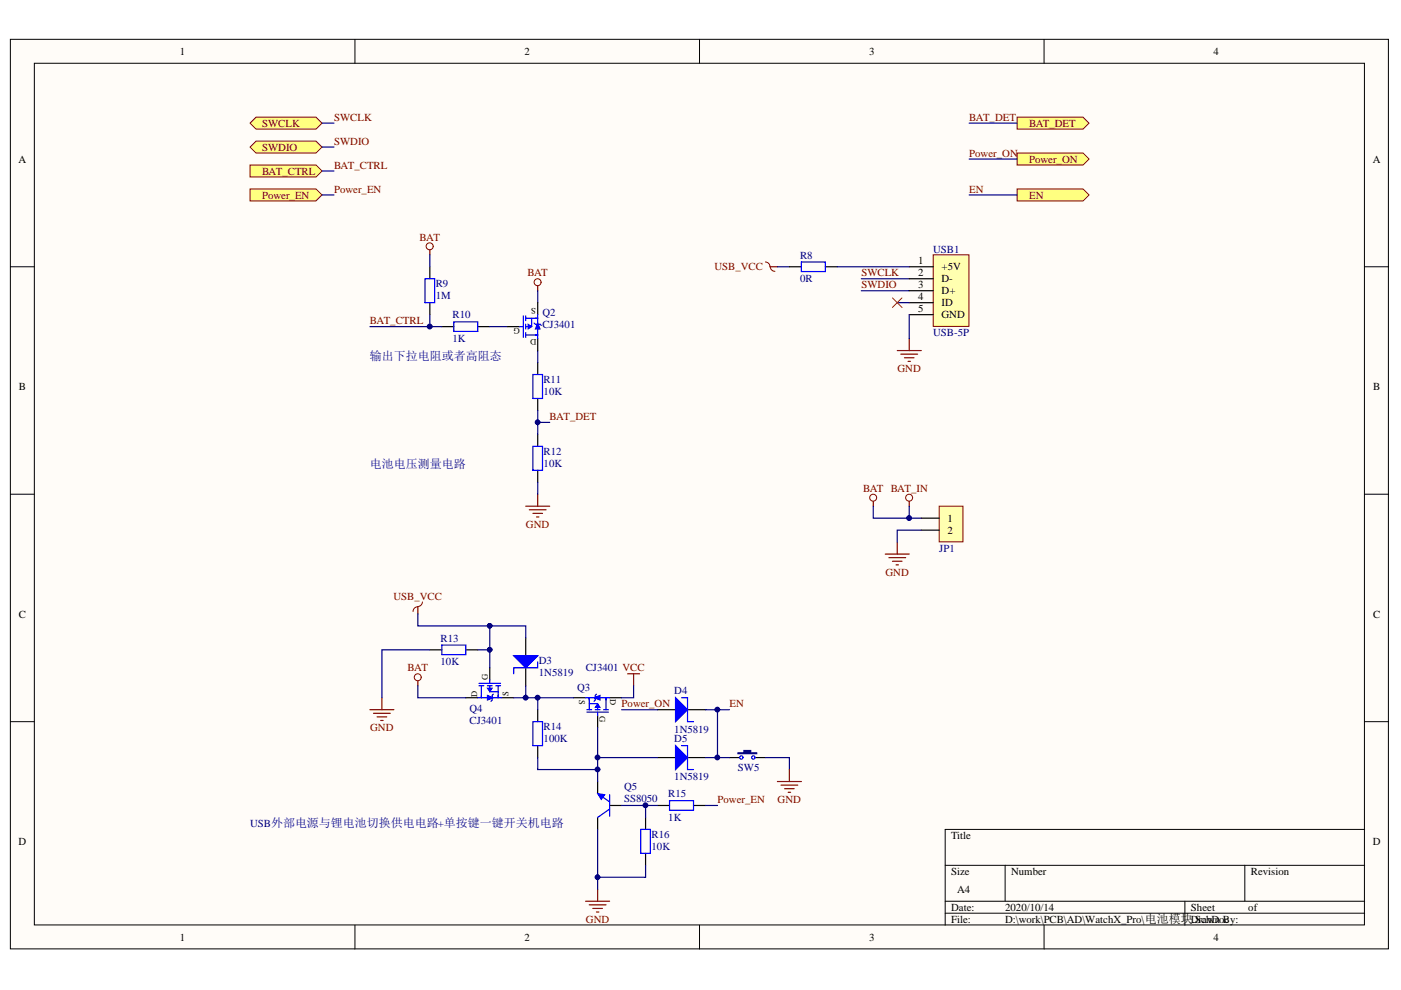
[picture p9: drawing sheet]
<svg xmlns="http://www.w3.org/2000/svg" width="297mm" height="210mm" viewBox="0 0 297 210" stroke-linecap="round" stroke-linejoin="round" font-family="sans-serif">
<g fill="#fffcf8" stroke="#000" stroke-width=".21">
<path d="M2.2 8.3h292.2v192.9h-292.2z"/>
<path d="M7.3 13.4h282v182.7h-282z"/>
</g>
<g fill="none" stroke="#000" stroke-width=".21">
<path d="M75.3 8.3v5.1M148.3 8.3v5.1M221.4 8.3v5.1M2.2 56.6h5.1M289.3 56.6h5.1M2.2 104.8h5.1M289.3 104.8h5.1M2.2 153h5.1M289.3 153h5.1M289.3 175.9h-88.9v20.3M75.3 196.2v5M148.3 196.2v5"/>
<path d="M200.4 183.5h88.9M200.4 191.1h88.9M200.4 193.6h88.9M213.1 183.5v7.6M221.4 196.2v5M251.2 191.1v5.1M263.9 183.5v7.6"/>
</g>
<g fill="none" stroke="#800000" stroke-width=".21">
<circle cx="114" cy="59.8" r=".74"/>
<circle cx="185.1" cy="105.5" r=".74"/>
<circle cx="192.8" cy="105.5" r=".74"/>
</g>
<path d="M114 60.6v1M185.2 106.3v1M187.7 117.5h5.1M188.5 118.2h3.5M189.2 119h2.1M190 119.8h.5M190.2 114.9v2.6M192.8 106.3v1" fill="none" stroke="#800000" stroke-width=".25"/>
<path d="M199.1 107.3h5.1v7.6h-5.1z" fill="#ffffb0" stroke="#800000" stroke-width=".21"/>
<path d="M91.1 56.6v2.5M167.4 56.6h2.5M175 56.6h2.5M91.1 64.2v2.5M93.7 69.3h2.5M101.3 69.3h2.5M114 76.9v2.5M114 84.5v2.5M114 92.1v2.5M114 99.7v2.5M195.3 109.9h3.8M195.3 112.4h3.8" fill="none" stroke="#000" stroke-width=".25"/>
<g fill="none" stroke="#000080" stroke-width=".25">
<path d="M91.1 54v2.6M164.8 56.6h2.6M182.6 59.1h10.2M78.4 69.3h15.3M91.1 66.7v2.6M103.8 69.3h3.9M114 61.6v2.6M114 74.3v2.6M182.6 61.6h10.2M114 87v5.1M114 89.6h2.5M114 102.2v2.6"/>
<path d="M185.2 107.3v2.6h10.1M192.8 107.3v2.6M195.3 112.4h-5.1v2.5"/>
</g>
<g fill="#000080" stroke="#000080" stroke-width=".21">
<circle cx="192.8" cy="109.8" r=".48"/>
<circle cx="114" cy="89.5" r=".48"/>
<circle cx="91.1" cy="69.2" r=".49"/>
</g>
<g fill="none" stroke="#800000" stroke-width=".21">
<path d="M162.3 55.5a1 1 0 0 1 .9 1.1M163.3 56.6a.99 .99 0 0 0 1 .9"/>
<circle cx="91.1" cy="52.2" r=".74"/>
</g>
<path d="M91.1 53v1M163.3 56.6h1.5M111.5 107.3h5M112.2 108.1h3.6M113 108.8h2M113.8 109.6h.5M114 104.8v2.5" fill="none" stroke="#800000" stroke-width=".25"/>
<path d="M90.1 59.1h2.1v5.1h-2.1zM169.9 55.5h5.1v2.1h-5.1zM96.2 68.2h5.1v2.1h-5.1zM113 79.4h2v5.1h-2zM113 94.6h2v5.1h-2z" fill="none" stroke="#00f" stroke-width=".25"/>
<g fill="#ffff80" stroke="#800000" stroke-width=".21">
<path d="M53 26.1l1.3-1.3h12.7l1.3 1.3-1.3 1.3h-12.7z" fill-rule="evenodd"/>
<path d="M53 31.2l1.3-1.3h12.7l1.3 1.3-1.3 1.3h-12.7z" fill-rule="evenodd"/>
<path d="M53 35h14l1.3 1.3-1.3 1.2h-14z" fill-rule="evenodd"/>
<path d="M215.6 24.8h14l1.3 1.3-1.3 1.3h-14z" fill-rule="evenodd"/>
</g>
<path d="M68.3 36.3h2.5M68.3 26.1h2.5M68.3 31.2h2.5M205.5 26.1h10.1" fill="none" stroke="#000080" stroke-width=".25"/>
<g fill="#ffff80" stroke="#800000" stroke-width=".21">
<path d="M215.6 32.5h14l1.3 1.2-1.3 1.3h-14z" fill-rule="evenodd"/>
<path d="M53 40.1h14l1.3 1.2-1.3 1.3h-14z" fill-rule="evenodd"/>
</g>
<path d="M205.5 33.7h10.1M68.3 41.3h2.5" fill="none" stroke="#000080" stroke-width=".25"/>
<path d="M215.6 40.1h14l1.3 1.2-1.3 1.3h-14z" fill-rule="evenodd" fill="#ffff80" stroke="#800000" stroke-width=".21"/>
<path d="M205.5 41.3h10.1" fill="none" stroke="#000080" stroke-width=".25"/>
<path d="M133.1 142.9h2.5M134.3 142.9v2.5" fill="none" stroke="#800000" stroke-width=".25"/>
<path d="M154.7 160.6h2.5M159.7 160.6h2.6" fill="none" stroke="#000" stroke-width=".25"/>
<g fill="#fff" stroke="#00f" stroke-width=".25">
<circle cx="157.2" cy="160.6" r=".36"/>
<circle cx="159.7" cy="160.6" r=".36"/>
</g>
<g fill="#000080" stroke="#000080" stroke-width=".21">
<path d="M156.4 159.6h4.1v.2h-4.1z"/>
<path d="M157.7 159.1h1.5v.5h-1.5z"/>
</g>
<path d="M107.7 69.3h2.5M114 64.2v2.5M114 71.8v2.5" fill="none" stroke="#000" stroke-width=".25"/>
<path d="M110.2 69.3h.8M111 67v4.5M111.5 67.5h2.5v1.2M111.5 67v1M111.5 68.7v1.1M111.5 70.5v1M112.7 67.5v1.8h-1.2M113.5 71h.5v.8M114 66.7v.8h-.5M114 69.8v1.2h-2.5" fill="none" stroke="#00f" stroke-width=".25"/>
<path d="M114 68.5l.5 1.3h-1z" fill="#00f"/>
<path d="M114 68.5l.5 1.3h-1z" fill="none" stroke="#00f" stroke-width=".21"/>
<path d="M113.2 68.5l.3 .2h1l.3 .3" fill="none" stroke="#00f" stroke-width=".25"/>
<path d="M112 68.7l.7 .6-.7 .5z" fill="#00f"/>
<path d="M112 68.7l.7 .6-.7 .5z" fill="none" stroke="#00f" stroke-width=".21"/>
<g fill="none" stroke="#800000" stroke-width=".21">
<path d="M88.6 128.6a.99 .99 0 0 0-1 1.1M89.6 127.6a.99 .99 0 0 1-1 1"/>
<circle cx="88.6" cy="143.6" r=".74"/>
</g>
<path d="M88.6 128.6v1.6M88.6 144.4v1" fill="none" stroke="#800000" stroke-width=".25"/>
<path d="M98.8 147.9h2.5M103.8 141.6v2.5M106.4 147.9h2.5" fill="none" stroke="#000" stroke-width=".25"/>
<path d="M101.6 144.9h4.5M101.6 145.4h1M102.1 147.4v.5h-.8M102.1 145.4v2.5h1.2M103.3 145.4h1M103.8 144.1v.8M103.8 145.4v1.3h1.8M105.1 145.4h1M105.6 147.4v.5h.8M105.6 145.4v2.5h-1.3" fill="none" stroke="#00f" stroke-width=".25"/>
<path d="M103.3 147.4l1.3 .5-1.3 .5z" fill="#00f"/>
<path d="M103.3 147.4l1.3 .5-1.3 .5z" fill="none" stroke="#00f" stroke-width=".21"/>
<path d="M104.6 147.2l-.3 .2v1l-.2 .3" fill="none" stroke="#00f" stroke-width=".25"/>
<path d="M103.3 145.9h1l-.5 .8z" fill="#00f"/>
<path d="M103.3 145.9h1l-.5 .8z" fill="none" stroke="#00f" stroke-width=".21"/>
<path d="M78.4 150.5h5.1M79.2 151.2h3.5M80 152h2M80.7 152.8h.5M81 147.9v2.6" fill="none" stroke="#800000" stroke-width=".25"/>
<path d="M91.1 137.8h2.6M98.8 137.8h2.5M121.6 147.9h2.6M126.7 151.7v2.6M129.3 147.9h2.5" fill="none" stroke="#000" stroke-width=".25"/>
<path d="M93.7 136.8h5.1v2h-5.1zM124.2 147.9h.7v.5M124.4 151h4.6M124.4 150.5h1M124.9 149.2h1.8v1.3M126.2 147.9h-1.3v2.6M126.2 150.5h1M126.7 151v.7M127.2 147.9h1.3v2.6M128 150.5h1M129.3 147.9h-.8v.5" fill="none" stroke="#00f" stroke-width=".25"/>
<path d="M125.9 147.9l1.3-.5v1z" fill="#00f"/>
<path d="M125.9 147.9l1.3-.5v1z" fill="none" stroke="#00f" stroke-width=".21"/>
<path d="M126.5 147.2l-.3 .2v1l-.3 .3" fill="none" stroke="#00f" stroke-width=".25"/>
<path d="M126.7 149.2l.5 .8h-1z" fill="#00f"/>
<path d="M126.7 149.2l.5 .8h-1z" fill="none" stroke="#00f" stroke-width=".21"/>
<path d="M111.5 135.2v3.9M111.5 141.3v4.1" fill="none" stroke="#000" stroke-width=".25"/>
<path d="M108.9 139.1h5.1l-2.5 2.5z" fill="#00f"/>
<path d="M108.9 139.1h5.1l-2.5 2.5zM113 153h2v5.1h-2zM114 140.3v1.3h-5.1v1.3" fill="none" stroke="#00f" stroke-width=".25"/>
<path d="M88.6 130.2v2.5h15.2v5.1M91.1 137.8h-10.1v10.1M101.3 137.8h2.5v3.8M103.8 132.7h7.7v2.5M88.6 145.4v2.5h10.2M108.9 147.9h2.6M111.5 145.4v2.5h2.5M121.6 147.9h-7.6v2.6M134.3 145.4v2.5h-2.5" fill="none" stroke="#000080" stroke-width=".25"/>
<g fill="#000080" stroke="#000080" stroke-width=".21">
<circle cx="103.8" cy="137.8" r=".48"/>
<circle cx="103.8" cy="132.7" r=".48"/>
<circle cx="111.4" cy="147.9" r=".48"/>
<circle cx="114" cy="147.9" r=".48"/>
</g>
<path d="M114 150.5v2.5M114 158.1v2.5M139.4 150.5h3.8M145.5 150.5h4.1" fill="none" stroke="#000" stroke-width=".25"/>
<path d="M143.2 147.9l2.6 2.6-2.6 2.5z" fill="#00f"/>
<path d="M143.2 147.9l2.6 2.6-2.6 2.5zM144.5 147.9h1.3v5.1h1.2" fill="none" stroke="#00f" stroke-width=".25"/>
<path d="M139.4 160.6h3.8M145.5 160.6h4.1" fill="none" stroke="#000" stroke-width=".25"/>
<path d="M143.2 158.1l2.6 2.5-2.6 2.6z" fill="#00f"/>
<path d="M143.2 158.1l2.6 2.5-2.6 2.6zM144.5 158.1h1.3v5.1h1.2M126.7 168.2l2.6 1.8M129.3 171.5l-2.6 1.8M129.3 168.5v4.6" fill="none" stroke="#00f" stroke-width=".25"/>
<path d="M126.7 165.7v2.5M126.7 173.3v2.6M129.3 170.8h2.5" fill="none" stroke="#000" stroke-width=".25"/>
<path d="M126.7 168.2l1.5 .3-.7 1z" fill="#00f"/>
<path d="M126.7 168.2l1.5 .3-.7 1z" fill="none" stroke="#00f" stroke-width=".21"/>
<g fill="none" stroke="#000080" stroke-width=".25">
<path d="M126.7 154.3v11.4M131.8 150.5h7.6M149.6 150.5h2.5v10.1M152.1 150.5h2.6M114 160.6v2.6h12.7M126.7 175.9v12.6M126.7 160.6h12.7M131.8 170.8h7.6M136.9 170.8v2.5M149.6 160.6h5.1M149.6 170.8h2.5M162.3 160.6h5.1v2.6"/>
<path d="M136.9 183.5v2.5h-10.2"/>
</g>
<g fill="#000080" stroke="#000080" stroke-width=".21">
<circle cx="126.7" cy="160.6" r=".48"/>
<circle cx="126.7" cy="163.1" r=".48"/>
<circle cx="136.8" cy="170.8" r=".48"/>
<circle cx="126.7" cy="186" r=".48"/>
<circle cx="152.1" cy="160.6" r=".48"/>
<circle cx="152.1" cy="150.4" r=".48"/>
</g>
<path d="M136.9 173.3v2.6M139.4 170.8h2.6M147 170.8h2.6M136.9 180.9v2.6" fill="none" stroke="#000" stroke-width=".25"/>
<path d="M135.9 175.9h2v5h-2zM142 169.8h5v2h-5z" fill="none" stroke="#00f" stroke-width=".25"/>
<g fill="none" stroke="#800000" stroke-width=".25">
<path d="M190.2 74.3h5.1M191 75.1h3.6M191.8 75.9h2M192.5 76.6h.5M192.8 71.8v2.5M164.8 165.7h5.1M165.6 166.5h3.5M166.4 167.2h2M167.1 168h.5M167.4 163.2v2.5M124.2 191.1h5.1M124.9 191.8h3.6"/>
<path d="M125.7 192.6h2M126.5 193.4h.5M126.7 188.5v2.6"/>
</g>
<path d="M197.9 54h7.5v15.2h-7.5z" fill="#ffffb0" stroke="#800000" stroke-width=".21"/>
<path d="M192.8 56.6h5.1M192.8 59.1h5.1M192.8 61.6h5.1M192.8 64.2h5.1M192.8 66.7h5.1" fill="none" stroke="#000" stroke-width=".25"/>
<path d="M177.5 56.6h15.3M190.2 64.2h2.6M192.8 66.7v5.1" fill="none" stroke="#000080" stroke-width=".25"/>
<path d="M189.2 63.2l2.1 2M191.3 63.2l-2.1 2" fill="none" stroke="#f00" stroke-width=".21"/>
<g font-size="2.5" fill="#000080">
<text x="78.4" y="76.4">输出下拉电阻或者高阻态</text>
<text x="78.4" y="99.2">电池电压测量电路</text>
</g>
<g font-size="2.3">
<text x="38.1" y="11.6">1</text>
<text x="111.2" y="11.6">2</text>
<text x="184.3" y="11.6">3</text>
<text x="257.3" y="11.6">4</text>
<text x="3.9" y="34.5">A</text>
<text x="291" y="34.5">A</text>
<text x="194.7" y="56.1">1</text>
<text x="194.7" y="58.6">2</text>
<text x="199.6" y="57.3">+5V</text>
<text x="199.6" y="59.9">D-</text>
<text x="194.7" y="61.1">3</text>
<text x="194.7" y="63.7">4</text>
<text x="199.6" y="62.4">D+</text>
<text x="199.6" y="64.9">ID</text>
<text x="194.7" y="66.2">5</text>
<text x="199.6" y="67.5">GND</text>
<text x="4" y="82.7">B</text>
<text x="291.1" y="82.7">B</text>
<text x="200.9" y="110.6">1</text>
<text x="200.9" y="113.2">2</text>
<text x="4" y="131">C</text>
<text x="291.1" y="131">C</text>
<text x="3.9" y="179.1">D</text>
<text x="201.7" y="177.9">Title</text>
<text x="291" y="179.1">D</text>
<text x="201.7" y="185.5">Size</text>
<text x="214.4" y="185.5">Number</text>
<text x="265.2" y="185.5">Revision</text>
<text x="202.9" y="189.3">A4</text>
<text x="201.7" y="193.1">Date:</text>
<text x="201.7" y="195.7">File:</text>
<text x="213.1" y="193.1">2020/10/14</text>
<text x="213.1" y="195.7">D:\work\PCB\AD\WatchX_Pro\电池模块Drawn By:</text>
<text x="252.5" y="193.1">Sheet</text>
<text x="252.9" y="195.7">.SchDoc</text>
<text x="264.7" y="193.1">of</text>
<text x="38.1" y="199.5">1</text>
<text x="111.2" y="199.5">2</text>
<text x="184.3" y="199.5">3</text>
<text x="257.3" y="199.5">4</text>
</g>
<g font-size="2.3" fill="#800000">
<text x="55.6" y="26.9">SWCLK</text>
<text x="70.8" y="25.6">SWCLK</text>
<text x="205.5" y="25.6">BAT_DET</text>
<text x="218.2" y="26.9">BAT_DET</text>
<text x="55.6" y="32">SWDIO</text>
<text x="70.8" y="35.8">BAT_CTRL</text>
<text x="70.8" y="30.7">SWDIO</text>
<text x="205.5" y="33.2">Power_ON</text>
<text x="218.2" y="34.5">Power_ON</text>
<text x="55.6" y="37">BAT_CTRL</text>
<text x="70.8" y="40.8">Power_EN</text>
<text x="205.5" y="40.8">EN</text>
<text x="55.6" y="42.1">Power_EN</text>
<text x="218.2" y="42.1">EN</text>
<text x="89" y="51">BAT</text>
<text x="111.8" y="58.6">BAT</text>
<text x="151.5" y="57.3">USB_VCC</text>
<text x="182.6" y="58.6">SWCLK</text>
<text x="182.6" y="61.1">SWDIO</text>
<text x="78.4" y="68.7">BAT_CTRL</text>
<text x="190.3" y="78.9">GND</text>
<text x="116.5" y="89.1">BAT_DET</text>
<text x="183" y="104.3">BAT BAT_IN</text>
<text x="111.5" y="111.9">GND</text>
<text x="187.7" y="122">GND</text>
<text x="83.4" y="127.1">USB_VCC</text>
<text x="86.4" y="142.4">BAT</text>
<text x="131.8" y="150">Power_ON</text>
<text x="154.7" y="150">EN</text>
<text x="78.5" y="155.1">GND</text>
<text x="152.1" y="170.3">Power_EN</text>
<text x="164.9" y="170.3">GND</text>
<text x="124.2" y="195.7">GND</text>
</g>
<g font-size="2.3" fill="#000080">
<text x="197.8" y="53.5">USB1</text>
<text x="169.6" y="54.8">R8</text>
<text x="169.6" y="59.9">0R</text>
<text x="92.4" y="60.9">R9</text>
<text x="92.4" y="63.4">1M</text>
<text x="95.9" y="67.5">R10</text>
<text x="115" y="67">Q2</text>
<text x="115" y="69.5">CJ3401</text>
<text x="197.8" y="71.3">USB-5P</text>
<text x="95.9" y="72.5">1K</text>
<text x="115.3" y="81.2">R11</text>
<text x="115.3" y="83.7">10K</text>
<text x="115.3" y="96.4">R12</text>
<text x="115.3" y="98.9">10K</text>
<text x="199.1" y="117">JP1</text>
<text x="93.4" y="136">R13</text>
<text x="93.4" y="141.1">10K</text>
<text x="114.3" y="140.8">D3</text>
<text x="114.3" y="143.4">1N5819</text>
<text x="124.2" y="142.4">CJ3401 VCC</text>
<text x="122.4" y="146.4">Q3</text>
<text x="143" y="147.2">D4</text>
<text x="99.5" y="151">Q4</text>
<text x="99.5" y="153.5">CJ3401</text>
<text x="115.3" y="154.8">R14</text>
<text x="143" y="155.3">1N5819</text>
<text x="115.3" y="157.4">100K</text>
<text x="143" y="157.4">D5</text>
<text x="132.3" y="167.5">Q5</text>
<text x="143" y="165.5">1N5819</text>
<text x="156.5" y="163.4">SW5</text>
<text x="132.3" y="170">SS8050</text>
<text x="141.7" y="169">R15</text>
<text x="53" y="175.3">USB外部电源与锂电池切换供电电路+单按键一键开关机电路</text>
<text x="138.1" y="177.6">R16</text>
<text x="141.7" y="174.1">1K</text>
<text x="138.1" y="180.2">10K</text>
</g>
<g font-size="1.8" fill="#080d02">
<text x="113.6" y="65.3" transform="rotate(-180 113.6 65.3)">S</text>
<text x="110.2" y="69.6" transform="rotate(-180 110.2 69.6)">G</text>
<text x="113.7" y="71.9" transform="rotate(-180 113.7 71.9)">D</text>
<text x="101.1" y="147.7" transform="rotate(-90 101.1 147.7)">D</text>
<text x="103.4" y="144.1" transform="rotate(-90 103.4 144.1)">G</text>
<text x="107.8" y="147.6" transform="rotate(-90 107.8 147.6)">S</text>
<text x="122.8" y="148.3" transform="rotate(90 122.8 148.3)">S</text>
<text x="129.4" y="148.2" transform="rotate(90 129.4 148.2)">D</text>
<text x="127.1" y="151.7" transform="rotate(90 127.1 151.7)">G</text>
</g>
</svg>
